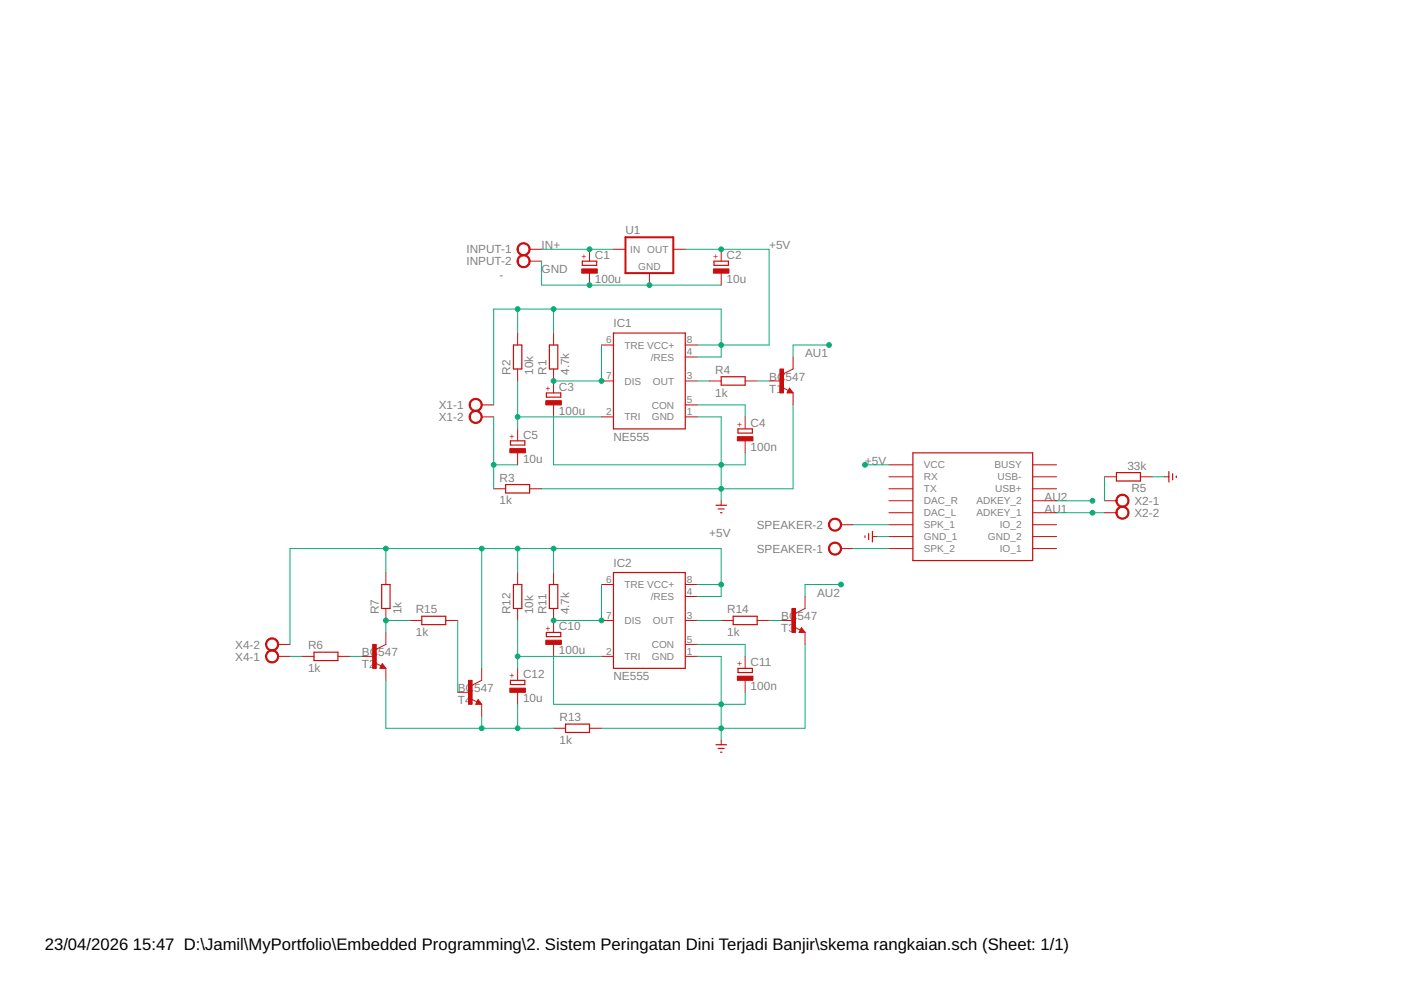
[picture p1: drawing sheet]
<svg xmlns="http://www.w3.org/2000/svg" width="297mm" height="210mm" viewBox="0 0 297 210" stroke-linecap="round" stroke-linejoin="round" font-family="sans-serif">
<g fill="none" stroke="#c90d0c" stroke-width=".25">
<path d="M123.5 55.4h3v.9h-3zM151.4 55.4h3v.9h-3zM108.9 73.2h1.7v5h-1.7zM116.5 73.2h1.8v5h-1.8zM130.1 70.6h15.2v20.3h-15.2zM152.9 79.9h5.1v1.8h-5.1zM108.2 93.5h3.1v.9h-3.1zM115.8 83.3h3.1v.9h-3.1zM156.5 90.9h3v.9h-3zM167.4 82.8l.1 .3h-.4l.3-.6 .5 .7h-.8M193.5 96h25.4v22.9h-25.4zM247.8 100v2.2"/>
<path d="M107.2 102.7h5.1v1.8h-5.1zM151.8 107.1h2.2M152.3 107.9h1.2M152.8 108.7h.3M183.4 113.6v.3M184.2 113.1v1.3M185 112.7v2.2M236.7 100.2h5.1v1.8h-5.1zM248.6 100.5v1.2M249.4 100.9v.3M66.6 138.3h5v1.8h-5zM80.9 123.9h1.8v5.1h-1.8z"/>
<path d="M89.4 130.7h5.1v1.7h-5.1zM108.9 123.9h1.7v5.1h-1.7zM115.8 134.1h3.1v.9h-3.1zM116.5 123.9h1.8v5.1h-1.8zM130.1 121.4h15.2v20.3h-15.2zM155.4 130.7h5.1v1.7h-5.1zM169.9 133.6l.2 .2h-.4l.2-.5 .5 .7h-.7M81 141.2l.2 .3h-.4l.2-.6 .6 .7h-.8M101.4 148.8l.1 .3h-.4l.3-.5 .5 .6h-.8M108.2 144.3h3.1v.8h-3.1zM119.9 153.5h5.1v1.8h-5.1zM151.8 157.9h2.2"/>
<path d="M152.3 158.7h1.2M152.8 159.5h.3M156.5 141.7h3v.9h-3z"/>
</g>
<g fill="none" stroke="#c90d0c" stroke-width=".21">
<path d="M112.3 52.9h2.5M112.3 55.4h2.5M125 52.9v2.5M125 57.9v2.6M130.1 52.9h2.5M137.7 57.9v2.6M142.7 52.9h2.6M152.9 52.9v2.5M152.9 57.9v2.6M109.7 70.6v2.6M109.7 78.2v2.6M117.4 70.6v2.6"/>
<path d="M117.4 78.2v5.1M127.5 73.2h2.6M145.3 73.2h2.5M145.3 75.7h2.5M168.1 75.7v2.5l-2 1M102.1 88.4h2.6M102.1 85.9h2.6M109.7 90.9v2.6M109.7 96v2.6M117.4 85.9v2.5M127.5 80.8h2.6M127.5 88.4h2.6"/>
<path d="M145.3 80.8h2.5M145.3 88.4h2.5M145.3 85.9h2.5M150.4 80.8h2.5M158 80.8h2.5M158 88.4v2.5M158 93.5v2.5M163.1 80.8h2.5M165.9 82.2l1.3 .6M167.4 82.3l.7 1h-1.2zM168.1 83.3v2.6M188.5 98.6h5"/>
<path d="M218.9 98.6h5.1M104.7 103.6h2.5M112.3 103.6h2.5M152.9 106.2v.9M178.3 111.3h2.5M178.3 116.3h2.5M185 113.8h.9M188.5 101.1h5M188.5 103.6h5M188.5 106.2h5M188.5 108.7h5M188.5 111.3h5"/>
<path d="M188.5 113.8h5M188.5 116.3h5M218.9 101.1h5.1M218.9 103.6h5.1M218.9 106.2h5.1M218.9 108.7h5.1M218.9 111.3h5.1M218.9 113.8h5.1M218.9 116.3h5.1M234.2 101.1h2.5M234.2 106.2h2.5M234.2 108.7h2.5"/>
<path d="M241.8 101.1h2.5M246.9 101.1h.9M58.9 139.2h2.6M58.9 136.6h2.6M64 139.2h2.6M71.6 139.2h2.6M76.7 139.2h2.6M81.8 121.4v2.5M81.8 129v2.6M81.8 134.1v2.5l-2 1M86.9 131.6h2.5M94.5 131.6h2.5"/>
<path d="M109.7 121.4v2.5M109.7 129v2.6M117.4 121.4v2.5M117.4 129v5.1M117.4 136.6v2.6M127.5 139.2h2.6M127.5 123.9h2.6M127.5 131.6h2.6M145.3 139.2h2.5M145.3 136.6h2.5M145.3 123.9h2.5M145.3 131.6h2.5"/>
<path d="M145.3 126.5h2.5M152.9 131.6h2.5M158 139.2v2.5M160.5 131.6h2.6M165.6 131.6h2.5M168.5 133l1.2 .6M169.9 133.1l.8 1h-1.3zM170.7 126.5v2.5l-2 1M170.7 134.1v2.5M79.6 140.6l1.2 .6M81 140.7l.8 1h-1.3zM81.8 141.7v2.6"/>
<path d="M97 146.8h2.6M99.9 148.2l1.2 .6M101.4 148.3l.7 1h-1.2zM102.1 141.7v2.6l-2 1M102.1 149.3v2.6M109.7 141.7v2.6M109.7 146.8v2.5M117.4 154.4h2.5M125 154.4h2.5M152.9 157v.9M158 144.3v2.5"/>
</g>
<path d="M132.6 50.3h10.1v7.6h-10.1z" fill="none" stroke="#c90d0c" stroke-width=".42"/>
<g fill="#c90d0c" stroke="#c90d0c" stroke-width=".21">
<path d="M123.3 57h3.3v.9h-3.3z"/>
<path d="M151.3 57h3.3v.9h-3.3z"/>
<path d="M115.7 85h3.3v.9h-3.3z"/>
<path d="M156.3 92.6h3.3v.9h-3.3z"/>
<path d="M108.1 95.1h3.3v.9h-3.3z"/>
<path d="M165.4 78.2h.7v5.1h-.7z"/>
<path d="M79 136.6h.8v5.1h-.8z"/>
<path d="M115.7 135.7h3.3v.9h-3.3z"/>
<path d="M156.3 143.4h3.3v.9h-3.3z"/>
<path d="M108.1 145.9h3.3v.9h-3.3z"/>
<path d="M167.9 129h.8v5.1h-.8z"/>
<path d="M99.3 144.3h.8v5h-.8z"/>
</g>
<g fill="#c90d0c" stroke="#c90d0c" stroke-width=".21">
<path d="M99.8 84.9a1.39 1.39 0 0 1 2.2 .2 1.39 1.39 0 0 1-.8 2.1 1.39 1.39 0 0 1-1.7-1.3h.2a1.14 1.14 0 0 1 1.6-1.1 1.14 1.14 0 0 1 .3 1.9 1.14 1.14 0 0 1-1.8-.6l-.1-.2h-.2z" fill-rule="evenodd"/>
<path d="M99.8 87.4a1.39 1.39 0 0 1 2.2 .3 1.39 1.39 0 0 1-.8 2 1.39 1.39 0 0 1-1.7-1.3h.2a1.14 1.14 0 0 1 1.6-1.1 1.14 1.14 0 0 1 .3 1.9 1.14 1.14 0 0 1-1.8-.5l-.1-.3h-.2z" fill-rule="evenodd"/>
<path d="M237 105.2a1.4 1.4 0 0 1 2.2 .2 1.4 1.4 0 0 1-.8 2.1 1.4 1.4 0 0 1-1.8-1.3h.2a1.15 1.15 0 0 1 1.6-1.1 1.15 1.15 0 0 1 .3 1.9 1.15 1.15 0 0 1-1.8-.6l-.1-.2h-.2z" fill-rule="evenodd"/>
<path d="M237 107.7a1.4 1.4 0 0 1 2.2 .3 1.4 1.4 0 0 1-.8 2.1 1.4 1.4 0 0 1-1.8-1.4h.2a1.15 1.15 0 0 1 1.6-1.1 1.15 1.15 0 0 1 .3 1.9 1.15 1.15 0 0 1-1.8-.5l-.1-.3h-.2z" fill-rule="evenodd"/>
<path d="M110 51.9a1.4 1.4 0 0 1 2.2 .2 1.4 1.4 0 0 1-.8 2.1 1.4 1.4 0 0 1-1.8-1.3h.3a1.14 1.14 0 0 1 1.6-1.1 1.14 1.14 0 0 1 .3 1.9 1.14 1.14 0 0 1-1.9-.6v-.2h-.3z" fill-rule="evenodd"/>
<path d="M110 54.4a1.4 1.4 0 0 1 2.2 .3 1.4 1.4 0 0 1-.8 2 1.4 1.4 0 0 1-1.8-1.3h.3a1.14 1.14 0 0 1 1.6-1.1 1.14 1.14 0 0 1 .3 1.9 1.14 1.14 0 0 1-1.9-.5v-.3h-.3z" fill-rule="evenodd"/>
<path d="M56.7 138.2a1.4 1.4 0 0 1 2.2 .3 1.4 1.4 0 0 1-.8 2 1.4 1.4 0 0 1-1.8-1.3h.2a1.15 1.15 0 0 1 1.6-1.1 1.15 1.15 0 0 1 .3 1.9 1.15 1.15 0 0 1-1.8-.6l-.1-.2h-.2z" fill-rule="evenodd"/>
<path d="M56.7 135.7a1.4 1.4 0 0 1 2.2 .2 1.4 1.4 0 0 1-.8 2.1 1.4 1.4 0 0 1-1.8-1.4h.2a1.15 1.15 0 0 1 1.7-1 1.15 1.15 0 0 1 .2 1.9 1.15 1.15 0 0 1-1.8-.6l-.1-.3h-.2z" fill-rule="evenodd"/>
<path d="M176 115.4a1.4 1.4 0 0 1 2.2 .2 1.4 1.4 0 0 1-.8 2.1 1.4 1.4 0 0 1-1.8-1.4h.3a1.15 1.15 0 0 1 1.6-1 1.15 1.15 0 0 1 .3 1.9 1.15 1.15 0 0 1-1.9-.6v-.3h-.3z" fill-rule="evenodd"/>
<path d="M176 110.3a1.4 1.4 0 0 1 2.2 .2 1.4 1.4 0 0 1-.8 2.1 1.4 1.4 0 0 1-1.8-1.3h.3a1.15 1.15 0 0 1 1.6-1.1 1.15 1.15 0 0 1 .3 1.9 1.15 1.15 0 0 1-1.9-.6v-.2h-.3z" fill-rule="evenodd"/>
</g>
<g fill="none" stroke="#0dab76" stroke-width=".21">
<path d="M114.8 52.9h15.3M114.8 55.4v5.1h38.1M145.3 52.9h17.8v20.3h-15.3M109.7 65.5v5.1M117.4 65.5v5.1M127.5 73.2v7.6h-10.1M147.8 75.7h5.1v-10.2h-48.2v20.4M175.8 73.2h-7.7v2.5M104.7 88.4v15.2M104.7 98.6h5M109.7 80.8v10.1M109.7 88.4h17.8"/>
<path d="M117.4 88.4v10.2h40.6v-2.6M147.8 88.4h5.1v17.8M147.8 85.9h10.2v2.5M147.8 80.8h2.6M160.5 80.8h2.6M168.1 85.9v17.7h-53.3M183.4 98.6h5.1M81.8 116.3v5.1M102.1 116.3v25.4M109.7 116.3v5.1M117.4 116.3v5.1M180.8 116.3h7.7"/>
<path d="M180.8 111.3h7.7M185.9 113.8h2.6M224 108.7h10.2M224 106.2h7.6M234.2 101.1v5.1M244.3 101.1h2.6M61.5 139.2h2.5M74.2 139.2h2.5M86.9 131.6h-5.1v2.5M97 131.6v15.2M109.7 131.6v10.1M109.7 139.2h17.8"/>
<path d="M117.4 139.2v10.1h40.6v-2.5M127.5 123.9v7.7h-10.1M147.8 126.5h5.1v-10.2h-91.4v20.3M147.8 139.2h5.1v17.8M147.8 123.9h5.1M147.8 136.6h10.2v2.6M147.8 131.6h5.1M163.1 131.6h2.5M170.7 136.6v17.8h-43.2M178.3 123.9h-7.6v2.6M81.8 144.3v10.1h35.6M102.1 151.9v2.5"/>
<path d="M109.7 149.3v5.1"/>
</g>
<g fill="#0dab76" stroke="#0dab76" stroke-width=".21">
<circle cx="125" cy="52.9" r=".51"/>
<circle cx="152.9" cy="52.9" r=".51"/>
<circle cx="152.9" cy="73.2" r=".51"/>
<circle cx="117.4" cy="65.5" r=".51"/>
<circle cx="109.7" cy="65.5" r=".51"/>
<circle cx="183.4" cy="98.6" r=".51"/>
<circle cx="152.9" cy="123.9" r=".51"/>
<circle cx="117.4" cy="116.3" r=".51"/>
<circle cx="109.7" cy="116.3" r=".51"/>
<circle cx="81.8" cy="116.3" r=".51"/>
<circle cx="102.1" cy="116.3" r=".51"/>
<circle cx="137.7" cy="60.5" r=".51"/>
<circle cx="125" cy="60.5" r=".51"/>
<circle cx="152.9" cy="98.6" r=".51"/>
<circle cx="152.9" cy="103.6" r=".51"/>
<circle cx="152.9" cy="149.3" r=".51"/>
<circle cx="152.9" cy="154.4" r=".51"/>
<circle cx="127.5" cy="80.8" r=".51"/>
<circle cx="117.4" cy="80.8" r=".51"/>
<circle cx="109.7" cy="88.4" r=".51"/>
<circle cx="104.7" cy="98.6" r=".51"/>
<circle cx="175.8" cy="73.2" r=".51"/>
<circle cx="231.6" cy="108.7" r=".51"/>
<circle cx="127.5" cy="131.6" r=".51"/>
<circle cx="117.4" cy="131.6" r=".51"/>
<circle cx="109.7" cy="139.2" r=".51"/>
<circle cx="178.3" cy="123.9" r=".51"/>
<circle cx="231.6" cy="106.2" r=".51"/>
<circle cx="81.8" cy="131.6" r=".51"/>
<circle cx="109.7" cy="154.4" r=".51"/>
<circle cx="102.1" cy="154.4" r=".51"/>
</g>
<g font-size="3.5">
<text x="9.5" y="201.5">23/04/2026</text>
<text x="28.2" y="201.5">15:47 D:\Jamil\MyPortfolio\Embedded Programming\2. Sistem Peringatan Dini Terjadi Banjir\skema rangkaian.sch (Sheet: 1/1)</text>
</g>
<g font-size="2.5" fill="#808080">
<text x="98.9" y="53.7">INPUT-1</text>
<text x="114.8" y="52.8">IN+</text>
<text x="132.6" y="49.5">U1</text>
<text x="163.1" y="52.8">+5V</text>
<text x="98.9" y="56.3">INPUT-2</text>
<text x="105.9" y="59.1">-</text>
<text x="114.8" y="57.9">GND</text>
<text x="126.1" y="60">100u</text>
<text x="126.1" y="54.9">C1</text>
<text x="154.1" y="60">10u</text>
<text x="154.1" y="54.9">C2</text>
<text x="130.1" y="69.3">IC1</text>
<text x="170.7" y="75.7">AU1</text>
<text x="108.2" y="79.5" transform="rotate(-90 108.2 79.5)">R2</text>
<text x="113" y="79.5" transform="rotate(-90 113 79.5)">10k</text>
<text x="115.9" y="79.5" transform="rotate(-90 115.9 79.5)">R1</text>
<text x="118.5" y="82.8">C3</text>
<text x="120.7" y="79.5" transform="rotate(-90 120.7 79.5)">4.7k</text>
<text x="151.6" y="79.3">R4</text>
<text x="163.1" y="80.8">BC</text>
<text x="163.1" y="83.3">T1</text>
<text x="166.5" y="80.8">547</text>
<text x="93" y="86.7">X1-1</text>
<text x="93" y="89.3">X1-2</text>
<text x="118.5" y="87.9">100u</text>
<text x="151.6" y="84.1">1k</text>
<text x="110.9" y="93">C5</text>
<text x="130.1" y="93.5">NE555</text>
<text x="159.1" y="95.5">100n</text>
<text x="159.1" y="90.4">C4</text>
<text x="110.9" y="98.1">10u</text>
<text x="183.4" y="98.5">+5V</text>
<text x="239" y="99.6">33k</text>
<text x="105.9" y="106.9">1k</text>
<text x="105.9" y="102.1">R3</text>
<text x="221.5" y="106.2">AU2</text>
<text x="239.9" y="104.4">R5</text>
<text x="240.5" y="107.1">X2-1</text>
<text x="150.4" y="113.8">+5V</text>
<text x="160.4" y="112.1">SPEAKER-2</text>
<text x="221.5" y="108.7">AU1</text>
<text x="240.5" y="109.6">X2-2</text>
<text x="160.4" y="117.2">SPEAKER-1</text>
<text x="130.1" y="120.1">IC2</text>
<text x="80.3" y="130.3" transform="rotate(-90 80.3 130.3)">R7</text>
<text x="85.1" y="130.3" transform="rotate(-90 85.1 130.3)">1k</text>
<text x="88.2" y="130.1">R15</text>
<text x="108.2" y="130.3" transform="rotate(-90 108.2 130.3)">R12</text>
<text x="113" y="130.3" transform="rotate(-90 113 130.3)">10k</text>
<text x="115.9" y="130.3" transform="rotate(-90 115.9 130.3)">R11</text>
<text x="120.7" y="130.3" transform="rotate(-90 120.7 130.3)">4.7k</text>
<text x="154.2" y="130.1">R14</text>
<text x="165.6" y="131.6">BC</text>
<text x="169.1" y="131.6">547</text>
<text x="173.2" y="126.5">AU2</text>
<text x="49.9" y="137.5">X4-2</text>
<text x="65.3" y="137.7">R6</text>
<text x="88.2" y="134.9">1k</text>
<text x="118.5" y="133.6">C10</text>
<text x="154.2" y="134.9">1k</text>
<text x="165.6" y="134.1">T3</text>
<text x="49.9" y="140.1">X4-1</text>
<text x="65.3" y="142.5">1k</text>
<text x="76.7" y="139.2">BC</text>
<text x="76.7" y="141.7">T2</text>
<text x="80.2" y="139.2">547</text>
<text x="110.9" y="143.8">C12</text>
<text x="118.5" y="138.7">100u</text>
<text x="159.1" y="141.2">C11</text>
<text x="97" y="146.8">BC</text>
<text x="97" y="149.3">T4</text>
<text x="100.5" y="146.8">547</text>
<text x="110.9" y="148.8">10u</text>
<text x="130.1" y="144.2">NE555</text>
<text x="159.1" y="146.3">100n</text>
<text x="118.6" y="152.9">R13</text>
<text x="118.6" y="157.7">1k</text>
</g>
<g font-size="2.1" fill="#808080">
<text x="133.6" y="53.6">IN OUT</text>
<text x="135.3" y="57.2">GND</text>
<text x="128.5" y="72.8">6</text>
<text x="132.4" y="73.9">TRE VCC+</text>
<text x="138" y="76.5">/RES</text>
<text x="145.7" y="72.8">8</text>
<text x="145.7" y="75.3">4</text>
<text x="128.5" y="80.4">7</text>
<text x="132.4" y="81.5">DIS</text>
<text x="138.4" y="81.5">OUT</text>
<text x="145.7" y="80.4">3</text>
<text x="128.5" y="88">2</text>
<text x="132.4" y="89.2">TRI</text>
<text x="138.2" y="89.2">GND</text>
<text x="138.2" y="86.6">CON</text>
<text x="145.7" y="88">1</text>
<text x="145.7" y="85.5">5</text>
<text x="195.9" y="99.3">VCC</text>
<text x="195.9" y="101.8">RX</text>
<text x="210.8" y="99.3">BUSY</text>
<text x="211.5" y="101.8">USB-</text>
<text x="195.9" y="104.4">TX</text>
<text x="195.9" y="106.9">DAC_R</text>
<text x="207" y="106.9">ADKEY_2</text>
<text x="211" y="104.4">USB+</text>
<text x="195.9" y="109.5">DAC_L</text>
<text x="195.9" y="112">SPK_1</text>
<text x="207" y="109.5">ADKEY_1</text>
<text x="212" y="112">IO_2</text>
<text x="195.9" y="114.5">GND_1</text>
<text x="195.9" y="117.1">SPK_2</text>
<text x="209.5" y="114.5">GND_2</text>
<text x="212" y="117.1">IO_1</text>
<text x="128.5" y="123.6">6</text>
<text x="132.4" y="124.7">TRE VCC+</text>
<text x="145.7" y="123.6">8</text>
<text x="128.5" y="131.2">7</text>
<text x="138" y="127.2">/RES</text>
<text x="145.7" y="131.2">3</text>
<text x="145.7" y="126.1">4</text>
<text x="132.4" y="132.3">DIS</text>
<text x="138.2" y="137.4">CON</text>
<text x="138.4" y="132.3">OUT</text>
<text x="145.7" y="136.3">5</text>
<text x="128.5" y="138.8">2</text>
<text x="132.4" y="139.9">TRI</text>
<text x="138.2" y="139.9">GND</text>
<text x="145.7" y="138.8">1</text>
</g>
<g font-size="1.8" fill="#c90d0c">
<text x="124.4" y="55" transform="rotate(-90 124.4 55)">+</text>
<text x="152.3" y="55" transform="rotate(-90 152.3 55)">+</text>
<text x="116.8" y="82.9" transform="rotate(-90 116.8 82.9)">+</text>
<text x="109.2" y="93.1" transform="rotate(-90 109.2 93.1)">+</text>
<text x="157.4" y="90.5" transform="rotate(-90 157.4 90.5)">+</text>
<text x="116.8" y="133.7" transform="rotate(-90 116.8 133.7)">+</text>
<text x="109.2" y="143.8" transform="rotate(-90 109.2 143.8)">+</text>
<text x="157.4" y="141.3" transform="rotate(-90 157.4 141.3)">+</text>
</g>
</svg>
